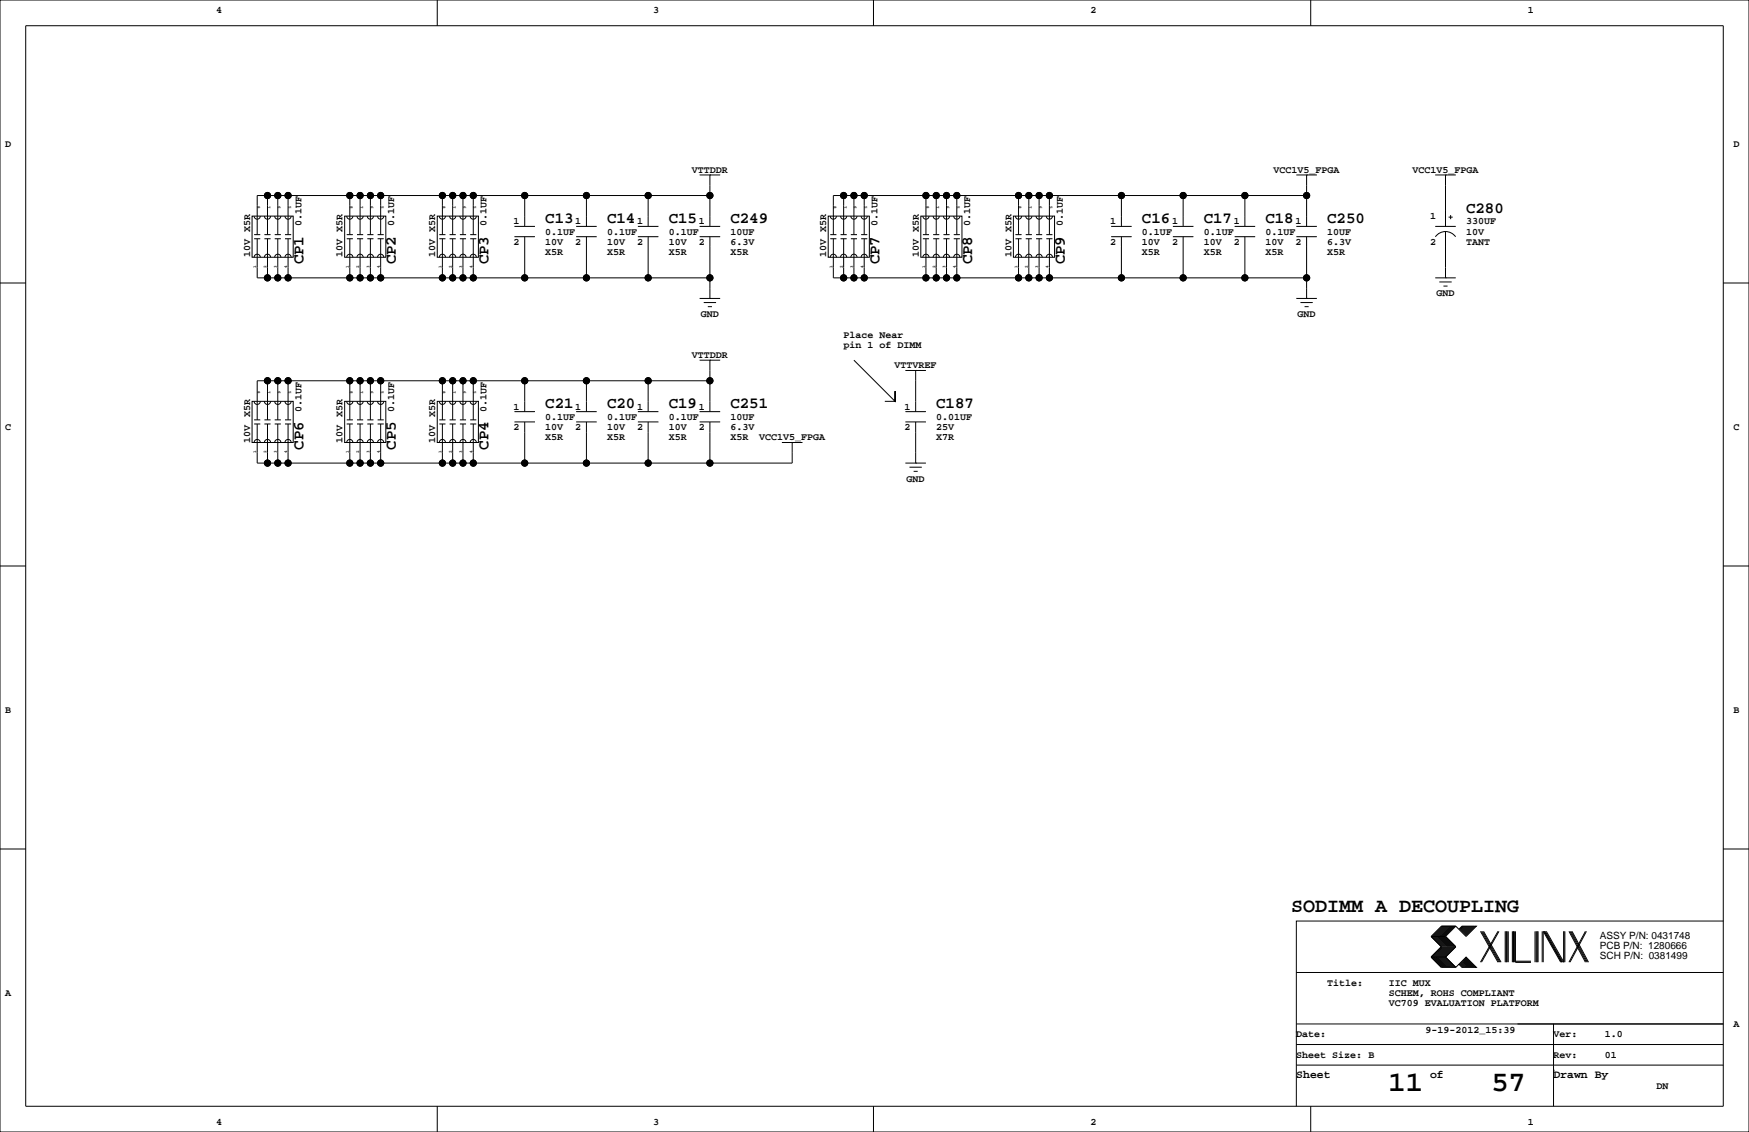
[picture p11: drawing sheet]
<svg xmlns="http://www.w3.org/2000/svg" width="432mm" height="279mm" viewBox="0 0 432 279" stroke-linecap="round" stroke-linejoin="round" font-family="sans-serif">
<g fill="none" stroke="#000" stroke-width=".25">
<path d="M0 0h431.8v279.4h-431.8zM6.3 6.4h419.1v266.6h-419.1zM107.9 0v6.4M215.6 0v6.4M323.6 0v6.4M62.2 53.3h10.2v10.2h-10.2zM62.7 53.3a.76 .76 0 0 0 .8 .8 .76 .76 0 0 0 .8-.8M62.7 58.9h1.6M62.7 57.9h1.6M63.5 58.9v9.7h111.8M65.3 53.3a.76 .76 0 0 0 .7 .8 .76 .76 0 0 0 .8-.8M65.3 58.9h1.5"/>
<path d="M65.3 57.9h1.5M66 48.3v9.6M66 58.9v9.7M67.8 53.3a.76 .76 0 0 0 .8 .8 .76 .76 0 0 0 .7-.8M67.8 58.9h1.5M67.8 57.9h1.5M68.6 48.3v9.6M68.6 58.9v9.7M70.4 53.3a.76 .76 0 0 0 .7 .8 .76 .76 0 0 0 .8-.8M70.4 58.9h1.5M70.4 57.9h1.5M71.1 48.3v9.6"/>
<path d="M71.1 58.9v9.7M85.1 53.3h10.1v10.2h-10.1zM85.6 53.3a.76 .76 0 0 0 .8 .8 .76 .76 0 0 0 .7-.8M85.6 58.9h1.5M85.6 57.9h1.5M86.4 48.3v9.6M86.4 58.9v9.7M88.1 53.3a.76 .76 0 0 0 .8 .8 .76 .76 0 0 0 .8-.8M88.1 58.9h1.6M88.1 57.9h1.6M88.9 48.3v9.6M88.9 58.9v9.7"/>
<path d="M90.7 53.3a.76 .76 0 0 0 .7 .8 .76 .76 0 0 0 .8-.8M90.7 58.9h1.5M90.7 57.9h1.5M91.4 48.3v9.6M91.4 58.9v9.7M93.2 53.3a.76 .76 0 0 0 .8 .8 .76 .76 0 0 0 .7-.8M93.2 58.9h1.5M93.2 57.9h1.5M94 48.3v9.6M94 58.9v9.7M107.9 53.3h10.2v10.2h-10.2zM108.5 53.3a.76 .76 0 0 0 .7 .8 .76 .76 0 0 0 .8-.8"/>
<path d="M108.5 58.9h1.5M108.5 57.9h1.5M109.2 48.3v9.6M109.2 58.9v9.7M111 53.3a.76 .76 0 0 0 .8 .8 .76 .76 0 0 0 .7-.8M111 58.9h1.5M111 57.9h1.5M111.8 48.3v9.6M111.8 58.9v9.7M113.5 53.3a.76 .76 0 0 0 .8 .8 .76 .76 0 0 0 .8-.8M113.5 58.9h1.6M113.5 57.9h1.6"/>
<path d="M114.3 48.3v9.6M114.3 58.9v9.7M116.1 53.3a.76 .76 0 0 0 .7 .8 .76 .76 0 0 0 .8-.8M116.1 58.9h1.5M116.1 57.9h1.5M116.8 48.3v9.6M116.8 58.9v9.7M127 58.4h5.1M127 55.9h5.1M129.5 48.3v7.6M129.5 58.4v10.2M142.2 58.4h5.1"/>
<path d="M142.2 55.9h5.1M144.8 48.3v7.6M144.8 58.4v10.2M157.5 58.4h5.1M157.5 55.9h5.1M160 48.3v7.6M160 58.4v10.2M172.7 43.2h5.1M172.7 58.4h5.1M172.7 55.9h5.1M175.3 43.2h.1M175.3 48.3h-111.8v9.6"/>
<path d="M175.3 43.2v12.7M175.3 58.4v15.3M204.5 53.3h10.1v10.2h-10.1zM205 53.3a.76 .76 0 0 0 .7 .8 .76 .76 0 0 0 .8-.8M205 58.9h1.5M205 57.9h1.5M205.7 58.9v9.7h116.9M207.5 53.3a.76 .76 0 0 0 .8 .8 .76 .76 0 0 0 .7-.8M207.5 58.9h1.5M207.5 57.9h1.5M208.3 48.3v9.6M208.3 58.9v9.7"/>
<path d="M210.1 53.3a.76 .76 0 0 0 .7 .8 .76 .76 0 0 0 .8-.8M210.1 58.9h1.5M210.1 57.9h1.5M210.8 48.3v9.6M210.8 58.9v9.7M212.6 53.3a.76 .76 0 0 0 .8 .8 .76 .76 0 0 0 .7-.8M212.6 58.9h1.5M212.6 57.9h1.5M213.4 48.3v9.6M213.4 58.9v9.7M227.3 53.3h10.2v10.2h-10.2zM227.8 53.3a.76 .76 0 0 0 .8 .8 .76 .76 0 0 0 .8-.8"/>
<path d="M227.8 58.9h1.6M227.8 57.9h1.6M228.6 48.3v9.6M228.6 58.9v9.7M230.4 53.3a.76 .76 0 0 0 .7 .8 .76 .76 0 0 0 .8-.8M230.4 58.9h1.5M230.4 57.9h1.5M231.1 48.3v9.6M231.1 58.9v9.7M232.9 53.3a.76 .76 0 0 0 .8 .8 .76 .76 0 0 0 .7-.8M232.9 58.9h1.5M232.9 57.9h1.5"/>
<path d="M233.7 48.3v9.6M233.7 58.9v9.7M235.5 53.3a.76 .76 0 0 0 .7 .8 .76 .76 0 0 0 .8-.8M235.5 58.9h1.5M235.5 57.9h1.5M236.2 48.3v9.6M236.2 58.9v9.7M250.2 53.3h10.1v10.2h-10.1zM250.7 53.3a.76 .76 0 0 0 .8 .8 .76 .76 0 0 0 .7-.8M250.7 58.9h1.5M250.7 57.9h1.5M251.5 48.3v9.6"/>
<path d="M251.5 58.9v9.7M253.2 53.3a.76 .76 0 0 0 .8 .8 .76 .76 0 0 0 .8-.8M253.2 58.9h1.6M253.2 57.9h1.6M254 48.3v9.6M254 58.9v9.7M255.8 53.3a.76 .76 0 0 0 .7 .8 .76 .76 0 0 0 .8-.8M255.8 58.9h1.5M255.8 57.9h1.5M256.5 48.3v9.6M256.5 58.9v9.7M258.3 53.3a.76 .76 0 0 0 .8 .8 .76 .76 0 0 0 .7-.8"/>
<path d="M258.3 58.9h1.5M258.3 57.9h1.5M259.1 48.3v9.6M259.1 58.9v9.7M274.3 58.4h5.1M274.3 55.9h5.1M276.9 48.3v7.6M276.9 58.4v10.2M289.6 58.4h5M289.6 55.9h5M292.1 48.3v7.6M292.1 58.4v10.2"/>
<path d="M304.8 58.4h5.1M304.8 55.9h5.1M307.3 48.3v7.6M307.3 58.4v10.2M320 43.2h5.1M320 58.4h5.1M320 55.9h5.1M322.6 43.2h.1M322.6 48.3h-116.9v9.6M322.6 43.2v12.7M322.6 58.4v15.3M354.3 43.2h5.1"/>
<path d="M354.3 55.9h5.1M354.4 58.4a3 3 0 0 1 5 0M356.9 43.2h.1M356.9 43.2v12.7M356.9 57.2v11.4M357.6 53.6h1M358.1 53.1v1M0 69.8h6.3M62.7 63.5a.76 .76 0 0 1 .8-.8 .76 .76 0 0 1 .8 .8M65.3 63.5a.76 .76 0 0 1 .7-.8 .76 .76 0 0 1 .8 .8M67.8 63.5a.76 .76 0 0 1 .8-.8 .76 .76 0 0 1 .7 .8M70.4 63.5a.76 .76 0 0 1 .7-.8 .76 .76 0 0 1 .8 .8"/>
<path d="M85.6 63.5a.76 .76 0 0 1 .8-.8 .76 .76 0 0 1 .7 .8M88.1 63.5a.76 .76 0 0 1 .8-.8 .76 .76 0 0 1 .8 .8M90.7 63.5a.76 .76 0 0 1 .7-.8 .76 .76 0 0 1 .8 .8M93.2 63.5a.76 .76 0 0 1 .8-.8 .76 .76 0 0 1 .7 .8M108.5 63.5a.76 .76 0 0 1 .7-.8 .76 .76 0 0 1 .8 .8M111 63.5a.76 .76 0 0 1 .8-.8 .76 .76 0 0 1 .7 .8M113.5 63.5a.76 .76 0 0 1 .8-.8 .76 .76 0 0 1 .8 .8M116.1 63.5a.76 .76 0 0 1 .7-.8 .76 .76 0 0 1 .8 .8M172.7 73.7h5.1M173.7 74.7h3.1M174.8 75.7h1M175.3 73.7h.1"/>
<path d="M205 63.5a.76 .76 0 0 1 .7-.8 .76 .76 0 0 1 .8 .8M207.5 63.5a.76 .76 0 0 1 .8-.8 .76 .76 0 0 1 .7 .8M210.1 63.5a.76 .76 0 0 1 .7-.8 .76 .76 0 0 1 .8 .8M212.6 63.5a.76 .76 0 0 1 .8-.8 .76 .76 0 0 1 .7 .8M227.8 63.5a.76 .76 0 0 1 .8-.8 .76 .76 0 0 1 .8 .8M230.4 63.5a.76 .76 0 0 1 .7-.8 .76 .76 0 0 1 .8 .8M232.9 63.5a.76 .76 0 0 1 .8-.8 .76 .76 0 0 1 .7 .8M235.5 63.5a.76 .76 0 0 1 .7-.8 .76 .76 0 0 1 .8 .8M250.7 63.5a.76 .76 0 0 1 .8-.8 .76 .76 0 0 1 .7 .8M253.2 63.5a.76 .76 0 0 1 .8-.8 .76 .76 0 0 1 .8 .8M255.8 63.5a.76 .76 0 0 1 .7-.8 .76 .76 0 0 1 .8 .8M258.3 63.5a.76 .76 0 0 1 .8-.8 .76 .76 0 0 1 .7 .8"/>
<path d="M320 73.7h5.1M321.1 74.7h3M322.1 75.7h1M322.6 73.7h.1M354.3 68.6h5.1M355.3 69.6h3.1M356.4 70.6h1M356.9 68.6h.1M425.4 69.8h6.4M62.2 99.1h10.2v10.1h-10.2zM62.7 99.1a.76 .76 0 0 0 .8 .7 .76 .76 0 0 0 .8-.7M65.3 99.1a.76 .76 0 0 0 .7 .7 .76 .76 0 0 0 .8-.7"/>
<path d="M66 94v9.6M67.8 99.1a.76 .76 0 0 0 .8 .7 .76 .76 0 0 0 .7-.7M68.6 94v9.6M70.4 99.1a.76 .76 0 0 0 .7 .7 .76 .76 0 0 0 .8-.7M71.1 94v9.6M85.1 99.1h10.1v10.1h-10.1zM85.6 99.1a.76 .76 0 0 0 .8 .7 .76 .76 0 0 0 .7-.7M86.4 94v9.6M88.1 99.1a.76 .76 0 0 0 .8 .7 .76 .76 0 0 0 .8-.7M88.9 94v9.6M90.7 99.1a.76 .76 0 0 0 .7 .7 .76 .76 0 0 0 .8-.7M91.4 94v9.6"/>
<path d="M93.2 99.1a.76 .76 0 0 0 .8 .7 .76 .76 0 0 0 .7-.7M94 94v9.6M107.9 99.1h10.2v10.1h-10.2zM108.5 99.1a.76 .76 0 0 0 .7 .7 .76 .76 0 0 0 .8-.7M109.2 94v9.6M111 99.1a.76 .76 0 0 0 .8 .7 .76 .76 0 0 0 .7-.7M111.8 94v9.6M113.5 99.1a.76 .76 0 0 0 .8 .7 .76 .76 0 0 0 .8-.7M114.3 94v9.6M116.1 99.1a.76 .76 0 0 0 .7 .7 .76 .76 0 0 0 .8-.7M116.8 94v9.6M129.5 94v7.6"/>
<path d="M144.8 94v7.6M160 94v7.6M172.7 88.9h5.1M175.3 88.9h.1M175.3 88.9v12.7M175.3 94h-111.8v9.6M210.8 88.9l10.2 10.2v-2.6v2.6h-2.6M223.5 91.4h5.1M226.1 91.4h.1M226.1 91.4v10.2M62.7 109.2a.76 .76 0 0 1 .8-.7 .76 .76 0 0 1 .8 .7M62.7 104.6h1.6"/>
<path d="M62.7 103.6h1.6M63.5 104.6v9.7h132.1v-5.1M65.3 109.2a.76 .76 0 0 1 .7-.7 .76 .76 0 0 1 .8 .7M65.3 104.6h1.5M65.3 103.6h1.5M66 104.6v9.7M67.8 109.2a.76 .76 0 0 1 .8-.7 .76 .76 0 0 1 .7 .7M67.8 104.6h1.5M67.8 103.6h1.5M68.6 104.6v9.7M70.4 109.2a.76 .76 0 0 1 .7-.7 .76 .76 0 0 1 .8 .7M70.4 104.6h1.5"/>
<path d="M70.4 103.6h1.5M71.1 104.6v9.7M85.6 109.2a.76 .76 0 0 1 .8-.7 .76 .76 0 0 1 .7 .7M85.6 104.6h1.5M85.6 103.6h1.5M86.4 104.6v9.7M88.1 109.2a.76 .76 0 0 1 .8-.7 .76 .76 0 0 1 .8 .7M88.1 104.6h1.6M88.1 103.6h1.6M88.9 104.6v9.7M90.7 109.2a.76 .76 0 0 1 .7-.7 .76 .76 0 0 1 .8 .7M90.7 104.6h1.5"/>
<path d="M90.7 103.6h1.5M91.4 104.6v9.7M93.2 109.2a.76 .76 0 0 1 .8-.7 .76 .76 0 0 1 .7 .7M93.2 104.6h1.5M93.2 103.6h1.5M94 104.6v9.7M108.5 109.2a.76 .76 0 0 1 .7-.7 .76 .76 0 0 1 .8 .7M108.5 104.6h1.5M108.5 103.6h1.5M109.2 104.6v9.7M111 109.2a.76 .76 0 0 1 .8-.7 .76 .76 0 0 1 .7 .7M111 104.6h1.5"/>
<path d="M111 103.6h1.5M111.8 104.6v9.7M113.5 109.2a.76 .76 0 0 1 .8-.7 .76 .76 0 0 1 .8 .7M113.5 104.6h1.6M113.5 103.6h1.6M114.3 104.6v9.7M116.1 109.2a.76 .76 0 0 1 .7-.7 .76 .76 0 0 1 .8 .7M116.1 104.6h1.5M116.1 103.6h1.5M116.8 104.6v9.7M127 104.1h5.1M127 101.6h5.1"/>
<path d="M129.5 104.1v10.2M142.2 104.1h5.1M142.2 101.6h5.1M144.8 104.1v10.2M157.5 104.1h5.1M157.5 101.6h5.1M160 104.1v10.2M172.7 104.1h5.1M172.7 101.6h5.1M175.3 104.1v10.2M193 109.2h5.1M195.6 109.2h.1"/>
<path d="M223.5 114.3h5.1M223.5 104.1h5.1M223.5 101.6h5.1M224.5 115.3h3.1M225.6 116.3h1M226.1 114.3h.1M226.1 104.1v10.2M0 139.7h6.3M425.4 139.7h6.4M0 209.5h6.3M425.4 209.5h6.4M353.3 236.2l2.6 2.6h3.5"/>
<path d="M353.3 231.1l2.6 2.6-2.6 2.5M353.3 236.2h3.6M353.3 231.1h3.6M356.1 228.6l-2.5 2.5 2.5 2.6-2.5 2.5 2.5 2.6M356.4 228.6l-2.6 2.5 2.6 2.6-2.6 2.5 2.6 2.6M356.6 228.6l-2.5 2.5 2.5 2.6-2.5 2.5 2.5 2.6M356.9 228.6l-2.6 2.5 2.6 2.6-2.6 2.5 2.6 2.6M356.9 231.1l2.5 2.6-2.5 2.5M356.9 236.2l2.5 2.6M357.1 228.6l-2.5 2.5 2.5 2.6-2.5 2.5 2.5 2.6M357.4 228.6l-2.6 2.5 2.6 2.6-2.6 2.5 2.6 2.6M357.6 228.6l-2.5 2.5 2.5 2.6-2.5 2.5 2.5 2.6"/>
<path d="M357.9 228.6l-2.6 2.5 2.6 2.6-2.6 2.5 2.6 2.6M358.1 228.6l-2.5 2.5 2.5 2.6-2.5 2.5 2.5 2.6M358.4 228.6l-2.5 2.5 2.5 2.6-2.5 2.5 2.5 2.6M358.6 228.6l-2.5 2.5 2.5 2.6-2.5 2.5 2.5 2.6M358.9 228.6l-2.5 2.5 2.5 2.6-2.5 2.5 2.5 2.6M359.2 228.6l-2.6 2.5 2.6 2.6-2.6 2.5 2.6 2.6M359.4 228.6l2.5 2.5 2.6-2.5h-3.6l-.7 .8M359.4 228.6h-3.5l-2.6 2.5M359.4 228.6l-2.5 2.5M360.2 238l.7 .8h3.6l-2.6-2.6-2.5 2.6M360.4 237.7l1 1.1M360.4 238l.8 .8"/>
<path d="M360.7 237.5l1.2 1.3M360.7 237.7l1 1.1M360.9 237.2l1.6 1.6M360.9 237.5l1.3 1.3M361.2 237l1.8 1.8M361.2 237.2l1.5 1.6M361.2 228.6l-.8 .8M361.4 236.7l2.1 2.1M361.4 237l1.8 1.8M361.4 228.6l-1 1M361.7 236.5l2.3 2.3M361.7 236.7l2 2.1"/>
<path d="M361.7 228.6l-1 1M361.9 236.5l2.3 2.3M361.9 228.6l-1.2 1.3M362.2 228.6l-1.3 1.3M362.5 228.6l-1.6 1.5M362.7 228.6l-1.5 1.5M363 228.6l-1.8 1.8M363.2 228.6l-1.8 1.8M363.5 228.6l-2.1 2M363.7 228.6l-2 2M364 228.6l-2.3 2.3M364.2 228.6l-2.3 2.3"/>
<path d="M365.5 229.9l4.3 7.6M365.8 229.9l4.3 7.6M366 229.9l4.3 7.6M366.3 229.9l4.3 7.6M369.8 229.9l-4.3 7.6M370.1 229.9l-4.3 7.6M371.6 229.9v7.6M371.9 229.9v7.6M372.1 229.9v7.6M372.4 229.9v7.6M373.4 229.9v7.6M373.6 229.9v7.6"/>
<path d="M373.9 229.9v7.6M374.1 229.9v7.6h3.9M374.1 237.2h3.9M379 229.9v7.6M379.2 229.9v7.6M379.5 229.9v7.6M379.7 229.9v7.6M380.7 229.9v7.6M381 237.5v-7.6l4.3 7.6M381.3 229.9l4.3 7.6M381.5 229.9l4.3 7.6M381.8 229.9l4.3 7.6v-7.6"/>
<path d="M386.3 229.9v7.6M387.3 229.9l4.1 7.6M387.6 229.9l4.1 7.6M387.9 229.9l4 7.6M388.1 229.9l4.1 7.6M391.4 229.9l-4.1 7.6M391.7 229.9l-4.1 7.6M425.4 227.3h-105.4v35.6M320 257.8h105.4M320 252.7h105.4M320 240h105.4M383.5 252.7v20.3"/>
<path d="M107.9 273v6.4M215.6 273v6.4M320 262.9v10.1M320 262.9h105.4M323.6 273v6.4M383.5 264.2h.1"/>
<circle cx="66" cy="48.3" r=".76"/>
<circle cx="68.6" cy="48.3" r=".76"/>
<circle cx="71.1" cy="48.3" r=".76"/>
<circle cx="86.4" cy="48.3" r=".76"/>
<circle cx="88.9" cy="48.3" r=".76"/>
<circle cx="91.4" cy="48.3" r=".76"/>
<circle cx="94" cy="48.3" r=".76"/>
<circle cx="109.2" cy="48.3" r=".76"/>
<circle cx="111.8" cy="48.3" r=".76"/>
<circle cx="114.3" cy="48.3" r=".76"/>
<circle cx="116.8" cy="48.3" r=".76"/>
<circle cx="129.5" cy="48.3" r=".76"/>
<circle cx="144.8" cy="48.3" r=".76"/>
<circle cx="160" cy="48.3" r=".76"/>
<circle cx="175.3" cy="48.3" r=".76"/>
<circle cx="208.3" cy="48.3" r=".76"/>
<circle cx="210.8" cy="48.3" r=".76"/>
<circle cx="213.4" cy="48.3" r=".76"/>
<circle cx="228.6" cy="48.3" r=".76"/>
<circle cx="231.1" cy="48.3" r=".76"/>
<circle cx="233.7" cy="48.3" r=".76"/>
<circle cx="236.2" cy="48.3" r=".76"/>
<circle cx="251.5" cy="48.3" r=".76"/>
<circle cx="254" cy="48.3" r=".76"/>
<circle cx="256.5" cy="48.3" r=".76"/>
<circle cx="259.1" cy="48.3" r=".76"/>
<circle cx="276.9" cy="48.3" r=".76"/>
<circle cx="292.1" cy="48.3" r=".76"/>
<circle cx="307.3" cy="48.3" r=".76"/>
<circle cx="322.6" cy="48.3" r=".76"/>
<circle cx="66" cy="68.6" r=".76"/>
<circle cx="68.6" cy="68.6" r=".76"/>
<circle cx="71.1" cy="68.6" r=".76"/>
<circle cx="86.4" cy="68.6" r=".76"/>
<circle cx="88.9" cy="68.6" r=".76"/>
<circle cx="91.4" cy="68.6" r=".76"/>
<circle cx="94" cy="68.6" r=".76"/>
<circle cx="109.2" cy="68.6" r=".76"/>
<circle cx="111.8" cy="68.6" r=".76"/>
<circle cx="114.3" cy="68.6" r=".76"/>
<circle cx="116.8" cy="68.6" r=".76"/>
<circle cx="129.5" cy="68.6" r=".76"/>
<circle cx="144.8" cy="68.6" r=".76"/>
<circle cx="160" cy="68.6" r=".76"/>
<circle cx="175.3" cy="68.6" r=".76"/>
<circle cx="208.3" cy="68.6" r=".76"/>
<circle cx="210.8" cy="68.6" r=".76"/>
<circle cx="213.4" cy="68.6" r=".76"/>
<circle cx="228.6" cy="68.6" r=".76"/>
<circle cx="231.1" cy="68.6" r=".76"/>
<circle cx="233.7" cy="68.6" r=".76"/>
<circle cx="236.2" cy="68.6" r=".76"/>
<circle cx="251.5" cy="68.6" r=".76"/>
<circle cx="254" cy="68.6" r=".76"/>
<circle cx="256.5" cy="68.6" r=".76"/>
<circle cx="259.1" cy="68.6" r=".76"/>
<circle cx="276.9" cy="68.6" r=".76"/>
<circle cx="292.1" cy="68.6" r=".76"/>
<circle cx="307.3" cy="68.6" r=".76"/>
<circle cx="322.6" cy="68.6" r=".76"/>
<circle cx="66" cy="94" r=".76"/>
<circle cx="68.6" cy="94" r=".76"/>
<circle cx="71.1" cy="94" r=".76"/>
<circle cx="86.4" cy="94" r=".76"/>
<circle cx="88.9" cy="94" r=".76"/>
<circle cx="91.4" cy="94" r=".76"/>
<circle cx="94" cy="94" r=".76"/>
<circle cx="109.2" cy="94" r=".76"/>
<circle cx="111.8" cy="94" r=".76"/>
<circle cx="114.3" cy="94" r=".76"/>
<circle cx="116.8" cy="94" r=".76"/>
<circle cx="129.5" cy="94" r=".76"/>
<circle cx="144.8" cy="94" r=".76"/>
<circle cx="160" cy="94" r=".76"/>
<circle cx="175.3" cy="94" r=".76"/>
<circle cx="66" cy="114.3" r=".76"/>
<circle cx="68.6" cy="114.3" r=".76"/>
<circle cx="71.1" cy="114.3" r=".76"/>
<circle cx="86.4" cy="114.3" r=".76"/>
<circle cx="88.9" cy="114.3" r=".76"/>
<circle cx="91.4" cy="114.3" r=".76"/>
<circle cx="94" cy="114.3" r=".76"/>
<circle cx="109.2" cy="114.3" r=".76"/>
<circle cx="111.8" cy="114.3" r=".76"/>
<circle cx="114.3" cy="114.3" r=".76"/>
<circle cx="116.8" cy="114.3" r=".76"/>
<circle cx="129.5" cy="114.3" r=".76"/>
<circle cx="144.8" cy="114.3" r=".76"/>
<circle cx="160" cy="114.3" r=".76"/>
<circle cx="175.3" cy="114.3" r=".76"/>
</g>
<g fill="#000" stroke="#000" stroke-width=".25">
<circle cx="66" cy="48.3" r=".76"/>
<circle cx="68.6" cy="48.3" r=".76"/>
<circle cx="71.1" cy="48.3" r=".76"/>
<circle cx="86.4" cy="48.3" r=".76"/>
<circle cx="88.9" cy="48.3" r=".76"/>
<circle cx="91.4" cy="48.3" r=".76"/>
<circle cx="94" cy="48.3" r=".76"/>
<circle cx="109.2" cy="48.3" r=".76"/>
<circle cx="111.8" cy="48.3" r=".76"/>
<circle cx="114.3" cy="48.3" r=".76"/>
<circle cx="116.8" cy="48.3" r=".76"/>
<circle cx="129.5" cy="48.3" r=".76"/>
<circle cx="144.8" cy="48.3" r=".76"/>
<circle cx="160" cy="48.3" r=".76"/>
<circle cx="175.3" cy="48.3" r=".76"/>
<circle cx="208.3" cy="48.3" r=".76"/>
<circle cx="210.8" cy="48.3" r=".76"/>
<circle cx="213.4" cy="48.3" r=".76"/>
<circle cx="228.6" cy="48.3" r=".76"/>
<circle cx="231.1" cy="48.3" r=".76"/>
<circle cx="233.7" cy="48.3" r=".76"/>
<circle cx="236.2" cy="48.3" r=".76"/>
<circle cx="251.5" cy="48.3" r=".76"/>
<circle cx="254" cy="48.3" r=".76"/>
<circle cx="256.5" cy="48.3" r=".76"/>
<circle cx="259.1" cy="48.3" r=".76"/>
<circle cx="276.9" cy="48.3" r=".76"/>
<circle cx="292.1" cy="48.3" r=".76"/>
<circle cx="307.3" cy="48.3" r=".76"/>
<circle cx="322.6" cy="48.3" r=".76"/>
<circle cx="66" cy="68.6" r=".76"/>
<circle cx="68.6" cy="68.6" r=".76"/>
<circle cx="71.1" cy="68.6" r=".76"/>
<circle cx="86.4" cy="68.6" r=".76"/>
<circle cx="88.9" cy="68.6" r=".76"/>
<circle cx="91.4" cy="68.6" r=".76"/>
<circle cx="94" cy="68.6" r=".76"/>
<circle cx="109.2" cy="68.6" r=".76"/>
<circle cx="111.8" cy="68.6" r=".76"/>
<circle cx="114.3" cy="68.6" r=".76"/>
<circle cx="116.8" cy="68.6" r=".76"/>
<circle cx="129.5" cy="68.6" r=".76"/>
<circle cx="144.8" cy="68.6" r=".76"/>
<circle cx="160" cy="68.6" r=".76"/>
<circle cx="175.3" cy="68.6" r=".76"/>
<circle cx="208.3" cy="68.6" r=".76"/>
<circle cx="210.8" cy="68.6" r=".76"/>
<circle cx="213.4" cy="68.6" r=".76"/>
<circle cx="228.6" cy="68.6" r=".76"/>
<circle cx="231.1" cy="68.6" r=".76"/>
<circle cx="233.7" cy="68.6" r=".76"/>
<circle cx="236.2" cy="68.6" r=".76"/>
<circle cx="251.5" cy="68.6" r=".76"/>
<circle cx="254" cy="68.6" r=".76"/>
<circle cx="256.5" cy="68.6" r=".76"/>
<circle cx="259.1" cy="68.6" r=".76"/>
<circle cx="276.9" cy="68.6" r=".76"/>
<circle cx="292.1" cy="68.6" r=".76"/>
<circle cx="307.3" cy="68.6" r=".76"/>
<circle cx="322.6" cy="68.6" r=".76"/>
<circle cx="66" cy="94" r=".76"/>
<circle cx="68.6" cy="94" r=".76"/>
<circle cx="71.1" cy="94" r=".76"/>
<circle cx="86.4" cy="94" r=".76"/>
<circle cx="88.9" cy="94" r=".76"/>
<circle cx="91.4" cy="94" r=".76"/>
<circle cx="94" cy="94" r=".76"/>
<circle cx="109.2" cy="94" r=".76"/>
<circle cx="111.8" cy="94" r=".76"/>
<circle cx="114.3" cy="94" r=".76"/>
<circle cx="116.8" cy="94" r=".76"/>
<circle cx="129.5" cy="94" r=".76"/>
<circle cx="144.8" cy="94" r=".76"/>
<circle cx="160" cy="94" r=".76"/>
<circle cx="175.3" cy="94" r=".76"/>
<circle cx="66" cy="114.3" r=".76"/>
<circle cx="68.6" cy="114.3" r=".76"/>
<circle cx="71.1" cy="114.3" r=".76"/>
<circle cx="86.4" cy="114.3" r=".76"/>
<circle cx="88.9" cy="114.3" r=".76"/>
<circle cx="91.4" cy="114.3" r=".76"/>
<circle cx="94" cy="114.3" r=".76"/>
<circle cx="109.2" cy="114.3" r=".76"/>
<circle cx="111.8" cy="114.3" r=".76"/>
<circle cx="114.3" cy="114.3" r=".76"/>
<circle cx="116.8" cy="114.3" r=".76"/>
<circle cx="129.5" cy="114.3" r=".76"/>
<circle cx="144.8" cy="114.3" r=".76"/>
<circle cx="160" cy="114.3" r=".76"/>
<circle cx="175.3" cy="114.3" r=".76"/>
</g>
<g font-size="7.1">
<text x="342.8" y="269.3">11</text>
<text x="368.2" y="269.3">57</text>
</g>
<text font-size="4.9" x="318.8" y="225.1">SODIMM A DECOUPLING</text>
<g font-size="3.9">
<text x="361.9" y="52.5">C280</text>
<text x="134.6" y="55.1">C13</text>
<text x="149.9" y="55.1">C14</text>
<text x="165.1" y="55.1">C15</text>
<text x="180.3" y="55.1">C249</text>
<text x="281.9" y="55.1">C16</text>
<text x="297.2" y="55.1">C17</text>
<text x="312.4" y="55.1">C18</text>
<text x="327.7" y="55.1">C250</text>
<text x="74.9" y="65.3" transform="rotate(-90 74.9 65.3)">CP1</text>
<text x="97.8" y="65.3" transform="rotate(-90 97.8 65.3)">CP2</text>
<text x="120.6" y="65.3" transform="rotate(-90 120.6 65.3)">CP3</text>
<text x="217.1" y="65.3" transform="rotate(-90 217.1 65.3)">CP7</text>
<text x="240" y="65.3" transform="rotate(-90 240 65.3)">CP8</text>
<text x="262.9" y="65.3" transform="rotate(-90 262.9 65.3)">CP9</text>
<text x="134.6" y="100.8">C21</text>
<text x="149.9" y="100.8">C20</text>
<text x="165.1" y="100.8">C19</text>
<text x="180.3" y="100.8">C251</text>
<text x="231.1" y="100.8">C187</text>
<text x="74.9" y="111" transform="rotate(-90 74.9 111)">CP6</text>
<text x="97.8" y="111" transform="rotate(-90 97.8 111)">CP5</text>
<text x="120.6" y="111" transform="rotate(-90 120.6 111)">CP4</text>
</g>
<g font-size="2.8">
<text x="320" y="266.1">Sheet</text>
<text x="353.1" y="266.1">of</text>
<text x="383.5" y="266.1">Drawn By</text>
</g>
<g font-size="2.5">
<text x="53.3" y="3.3">4</text>
<text x="161.3" y="3.3">3</text>
<text x="269.2" y="3.3">2</text>
<text x="377.2" y="3.3">1</text>
<text x="1.3" y="36.3">D</text>
<text x="428" y="36.3">D</text>
<text x="170.8" y="42.7">VTTDDR</text>
<text x="314.4" y="42.7">VCC1V5_FPGA</text>
<text x="348.7" y="42.7">VCC1V5_FPGA</text>
<text x="61.7" y="57.2" transform="rotate(-90 61.7 57.2)">X5R</text>
<text x="74.4" y="55.9" transform="rotate(-90 74.4 55.9)">0.1UF</text>
<text x="84.6" y="57.2" transform="rotate(-90 84.6 57.2)">X5R</text>
<text x="97.3" y="55.9" transform="rotate(-90 97.3 55.9)">0.1UF</text>
<text x="107.4" y="57.2" transform="rotate(-90 107.4 57.2)">X5R</text>
<text x="120.1" y="55.9" transform="rotate(-90 120.1 55.9)">0.1UF</text>
<text x="126.8" y="55.4">1</text>
<text x="134.6" y="57.9">0.1UF</text>
<text x="142" y="55.4">1</text>
<text x="149.9" y="57.9">0.1UF</text>
<text x="157.3" y="55.4">1</text>
<text x="165.1" y="57.9">0.1UF</text>
<text x="172.5" y="55.4">1</text>
<text x="180.3" y="57.9">10UF</text>
<text x="204" y="57.2" transform="rotate(-90 204 57.2)">X5R</text>
<text x="216.7" y="55.9" transform="rotate(-90 216.7 55.9)">0.1UF</text>
<text x="226.8" y="57.2" transform="rotate(-90 226.8 57.2)">X5R</text>
<text x="239.5" y="55.9" transform="rotate(-90 239.5 55.9)">0.1UF</text>
<text x="249.7" y="57.2" transform="rotate(-90 249.7 57.2)">X5R</text>
<text x="262.4" y="55.9" transform="rotate(-90 262.4 55.9)">0.1UF</text>
<text x="274.1" y="55.4">1</text>
<text x="281.9" y="57.9">0.1UF</text>
<text x="289.3" y="55.4">1</text>
<text x="297.2" y="57.9">0.1UF</text>
<text x="304.6" y="55.4">1</text>
<text x="312.4" y="57.9">0.1UF</text>
<text x="319.8" y="55.4">1</text>
<text x="327.7" y="57.9">10UF</text>
<text x="353.1" y="54.1">1</text>
<text x="361.9" y="55.4">330UF</text>
<text x="361.9" y="57.9">10V</text>
<text x="61.7" y="63.5" transform="rotate(-90 61.7 63.5)">10V</text>
<text x="84.6" y="63.5" transform="rotate(-90 84.6 63.5)">10V</text>
<text x="107.4" y="63.5" transform="rotate(-90 107.4 63.5)">10V</text>
<text x="126.8" y="60.5">2</text>
<text x="134.6" y="60.5">10V</text>
<text x="134.6" y="63">X5R</text>
<text x="142" y="60.5">2</text>
<text x="149.9" y="63">X5R</text>
<text x="149.9" y="60.5">10V</text>
<text x="157.3" y="60.5">2</text>
<text x="165.1" y="60.5">10V</text>
<text x="165.1" y="63">X5R</text>
<text x="172.5" y="60.5">2</text>
<text x="180.3" y="60.5">6.3V</text>
<text x="180.3" y="63">X5R</text>
<text x="204" y="63.5" transform="rotate(-90 204 63.5)">10V</text>
<text x="226.8" y="63.5" transform="rotate(-90 226.8 63.5)">10V</text>
<text x="249.7" y="63.5" transform="rotate(-90 249.7 63.5)">10V</text>
<text x="274.1" y="60.5">2</text>
<text x="281.9" y="60.5">10V</text>
<text x="281.9" y="63">X5R</text>
<text x="289.3" y="60.5">2</text>
<text x="297.2" y="63">X5R</text>
<text x="297.2" y="60.5">10V</text>
<text x="304.6" y="60.5">2</text>
<text x="312.4" y="60.5">10V</text>
<text x="312.4" y="63">X5R</text>
<text x="319.8" y="60.5">2</text>
<text x="327.7" y="60.5">6.3V</text>
<text x="327.7" y="63">X5R</text>
<text x="353.1" y="60.5">2</text>
<text x="361.9" y="60.5">TANT</text>
<text x="354.6" y="73.2">GND</text>
<text x="173" y="78.2">GND</text>
<text x="208.3" y="83.3">Place Near</text>
<text x="320.4" y="78.2">GND</text>
<text x="170.8" y="88.4">VTTDDR</text>
<text x="208.3" y="85.9">pin 1 of DIMM</text>
<text x="220.9" y="90.9">VTTVREF</text>
<text x="74.4" y="101.6" transform="rotate(-90 74.4 101.6)">0.1UF</text>
<text x="97.3" y="101.6" transform="rotate(-90 97.3 101.6)">0.1UF</text>
<text x="120.1" y="101.6" transform="rotate(-90 120.1 101.6)">0.1UF</text>
<text x="126.8" y="101.1">1</text>
<text x="142" y="101.1">1</text>
<text x="157.3" y="101.1">1</text>
<text x="172.5" y="101.1">1</text>
<text x="223.3" y="101.1">1</text>
<text x="1.3" y="106.2">C</text>
<text x="61.7" y="102.9" transform="rotate(-90 61.7 102.9)">X5R</text>
<text x="84.6" y="102.9" transform="rotate(-90 84.6 102.9)">X5R</text>
<text x="107.4" y="102.9" transform="rotate(-90 107.4 102.9)">X5R</text>
<text x="126.8" y="106.2">2</text>
<text x="134.6" y="106.2">10V</text>
<text x="134.6" y="103.6">0.1UF</text>
<text x="142" y="106.2">2</text>
<text x="149.9" y="103.6">0.1UF</text>
<text x="149.9" y="106.2">10V</text>
<text x="157.3" y="106.2">2</text>
<text x="165.1" y="106.2">10V</text>
<text x="165.1" y="103.6">0.1UF</text>
<text x="172.5" y="106.2">2</text>
<text x="180.3" y="106.2">6.3V</text>
<text x="180.3" y="103.6">10UF</text>
<text x="223.3" y="106.2">2</text>
<text x="231.1" y="103.6">0.01UF</text>
<text x="231.1" y="106.2">25V</text>
<text x="428" y="106.2">C</text>
<text x="61.7" y="109.2" transform="rotate(-90 61.7 109.2)">10V</text>
<text x="84.6" y="109.2" transform="rotate(-90 84.6 109.2)">10V</text>
<text x="107.4" y="109.2" transform="rotate(-90 107.4 109.2)">10V</text>
<text x="134.6" y="108.7">X5R</text>
<text x="149.9" y="108.7">X5R</text>
<text x="165.1" y="108.7">X5R</text>
<text x="180.3" y="108.7">X5R</text>
<text x="187.4" y="108.7">VCC1V5_FPGA</text>
<text x="231.1" y="108.7">X7R</text>
<text x="223.8" y="118.9">GND</text>
<text x="1.3" y="176">B</text>
<text x="428" y="176">B</text>
<text x="395" y="231.7">ASSY P/N: 0431748</text>
<text x="395" y="234.2">PCB P/N: 1280666</text>
<text x="395" y="236.8">SCH P/N: 0381499</text>
<text x="1.3" y="245.9">A</text>
<text x="327.7" y="243.3">Title:</text>
<text x="342.9" y="245.9">SCHEM, ROHS COMPLIANT</text>
<text x="342.9" y="243.3">IIC MUX</text>
<text x="342.9" y="248.4">VC709 EVALUATION PLATFORM</text>
<text x="320" y="256">Date:</text>
<text x="351.9" y="255">9-19-2012_15:39</text>
<text x="383.5" y="256">Ver:</text>
<text x="396.2" y="256">1.0</text>
<text x="428" y="253.5">A</text>
<text x="320" y="261.1">Sheet Size: B</text>
<text x="383.5" y="261.1">Rev:</text>
<text x="396.2" y="261.1">01</text>
<text x="408.9" y="268.7">DN</text>
<text x="53.3" y="277.6">4</text>
<text x="161.3" y="277.6">3</text>
<text x="269.2" y="277.6">2</text>
<text x="377.2" y="277.6">1</text>
</g>
<g font-size="1.1">
<text x="63.6" y="50.8" transform="rotate(90 63.6 50.8)">8</text>
<text x="66.1" y="50.8" transform="rotate(90 66.1 50.8)">7</text>
<text x="68.7" y="50.8" transform="rotate(90 68.7 50.8)">6</text>
<text x="71.2" y="50.8" transform="rotate(90 71.2 50.8)">5</text>
<text x="86.5" y="50.8" transform="rotate(90 86.5 50.8)">8</text>
<text x="89" y="50.8" transform="rotate(90 89 50.8)">7</text>
<text x="91.5" y="50.8" transform="rotate(90 91.5 50.8)">6</text>
<text x="94.1" y="50.8" transform="rotate(90 94.1 50.8)">5</text>
<text x="109.3" y="50.8" transform="rotate(90 109.3 50.8)">8</text>
<text x="111.9" y="50.8" transform="rotate(90 111.9 50.8)">7</text>
<text x="114.4" y="50.8" transform="rotate(90 114.4 50.8)">6</text>
<text x="116.9" y="50.8" transform="rotate(90 116.9 50.8)">5</text>
<text x="205.8" y="50.8" transform="rotate(90 205.8 50.8)">8</text>
<text x="208.4" y="50.8" transform="rotate(90 208.4 50.8)">7</text>
<text x="210.9" y="50.8" transform="rotate(90 210.9 50.8)">6</text>
<text x="213.5" y="50.8" transform="rotate(90 213.5 50.8)">5</text>
<text x="228.7" y="50.8" transform="rotate(90 228.7 50.8)">8</text>
<text x="231.2" y="50.8" transform="rotate(90 231.2 50.8)">7</text>
<text x="233.8" y="50.8" transform="rotate(90 233.8 50.8)">6</text>
<text x="236.3" y="50.8" transform="rotate(90 236.3 50.8)">5</text>
<text x="251.6" y="50.8" transform="rotate(90 251.6 50.8)">8</text>
<text x="254.1" y="50.8" transform="rotate(90 254.1 50.8)">7</text>
<text x="256.6" y="50.8" transform="rotate(90 256.6 50.8)">6</text>
<text x="259.2" y="50.8" transform="rotate(90 259.2 50.8)">5</text>
<text x="63.3" y="66" transform="rotate(-90 63.3 66)">1</text>
<text x="65.8" y="66" transform="rotate(-90 65.8 66)">2</text>
<text x="68.4" y="66" transform="rotate(-90 68.4 66)">3</text>
<text x="70.9" y="66" transform="rotate(-90 70.9 66)">4</text>
<text x="86.1" y="66" transform="rotate(-90 86.1 66)">1</text>
<text x="88.7" y="66" transform="rotate(-90 88.7 66)">2</text>
<text x="91.2" y="66" transform="rotate(-90 91.2 66)">3</text>
<text x="93.8" y="66" transform="rotate(-90 93.8 66)">4</text>
<text x="109" y="66" transform="rotate(-90 109 66)">1</text>
<text x="111.5" y="66" transform="rotate(-90 111.5 66)">2</text>
<text x="114.1" y="66" transform="rotate(-90 114.1 66)">3</text>
<text x="116.6" y="66" transform="rotate(-90 116.6 66)">4</text>
<text x="205.5" y="66" transform="rotate(-90 205.5 66)">1</text>
<text x="208.1" y="66" transform="rotate(-90 208.1 66)">2</text>
<text x="210.6" y="66" transform="rotate(-90 210.6 66)">3</text>
<text x="213.1" y="66" transform="rotate(-90 213.1 66)">4</text>
<text x="228.4" y="66" transform="rotate(-90 228.4 66)">1</text>
<text x="230.9" y="66" transform="rotate(-90 230.9 66)">2</text>
<text x="233.5" y="66" transform="rotate(-90 233.5 66)">3</text>
<text x="236" y="66" transform="rotate(-90 236 66)">4</text>
<text x="251.2" y="66" transform="rotate(-90 251.2 66)">1</text>
<text x="253.8" y="66" transform="rotate(-90 253.8 66)">2</text>
<text x="256.3" y="66" transform="rotate(-90 256.3 66)">3</text>
<text x="258.9" y="66" transform="rotate(-90 258.9 66)">4</text>
<text x="63.6" y="96.5" transform="rotate(90 63.6 96.5)">8</text>
<text x="66.1" y="96.5" transform="rotate(90 66.1 96.5)">7</text>
<text x="68.7" y="96.5" transform="rotate(90 68.7 96.5)">6</text>
<text x="71.2" y="96.5" transform="rotate(90 71.2 96.5)">5</text>
<text x="86.5" y="96.5" transform="rotate(90 86.5 96.5)">8</text>
<text x="89" y="96.5" transform="rotate(90 89 96.5)">7</text>
<text x="91.5" y="96.5" transform="rotate(90 91.5 96.5)">6</text>
<text x="94.1" y="96.5" transform="rotate(90 94.1 96.5)">5</text>
<text x="109.3" y="96.5" transform="rotate(90 109.3 96.5)">8</text>
<text x="111.9" y="96.5" transform="rotate(90 111.9 96.5)">7</text>
<text x="114.4" y="96.5" transform="rotate(90 114.4 96.5)">6</text>
<text x="116.9" y="96.5" transform="rotate(90 116.9 96.5)">5</text>
<text x="63.3" y="111.8" transform="rotate(-90 63.3 111.8)">1</text>
<text x="65.8" y="111.8" transform="rotate(-90 65.8 111.8)">2</text>
<text x="68.4" y="111.8" transform="rotate(-90 68.4 111.8)">3</text>
<text x="70.9" y="111.8" transform="rotate(-90 70.9 111.8)">4</text>
<text x="86.1" y="111.8" transform="rotate(-90 86.1 111.8)">1</text>
<text x="88.7" y="111.8" transform="rotate(-90 88.7 111.8)">2</text>
<text x="91.2" y="111.8" transform="rotate(-90 91.2 111.8)">3</text>
<text x="93.8" y="111.8" transform="rotate(-90 93.8 111.8)">4</text>
<text x="109" y="111.8" transform="rotate(-90 109 111.8)">1</text>
<text x="111.5" y="111.8" transform="rotate(-90 111.5 111.8)">2</text>
<text x="114.1" y="111.8" transform="rotate(-90 114.1 111.8)">3</text>
<text x="116.6" y="111.8" transform="rotate(-90 116.6 111.8)">4</text>
</g>
</svg>
